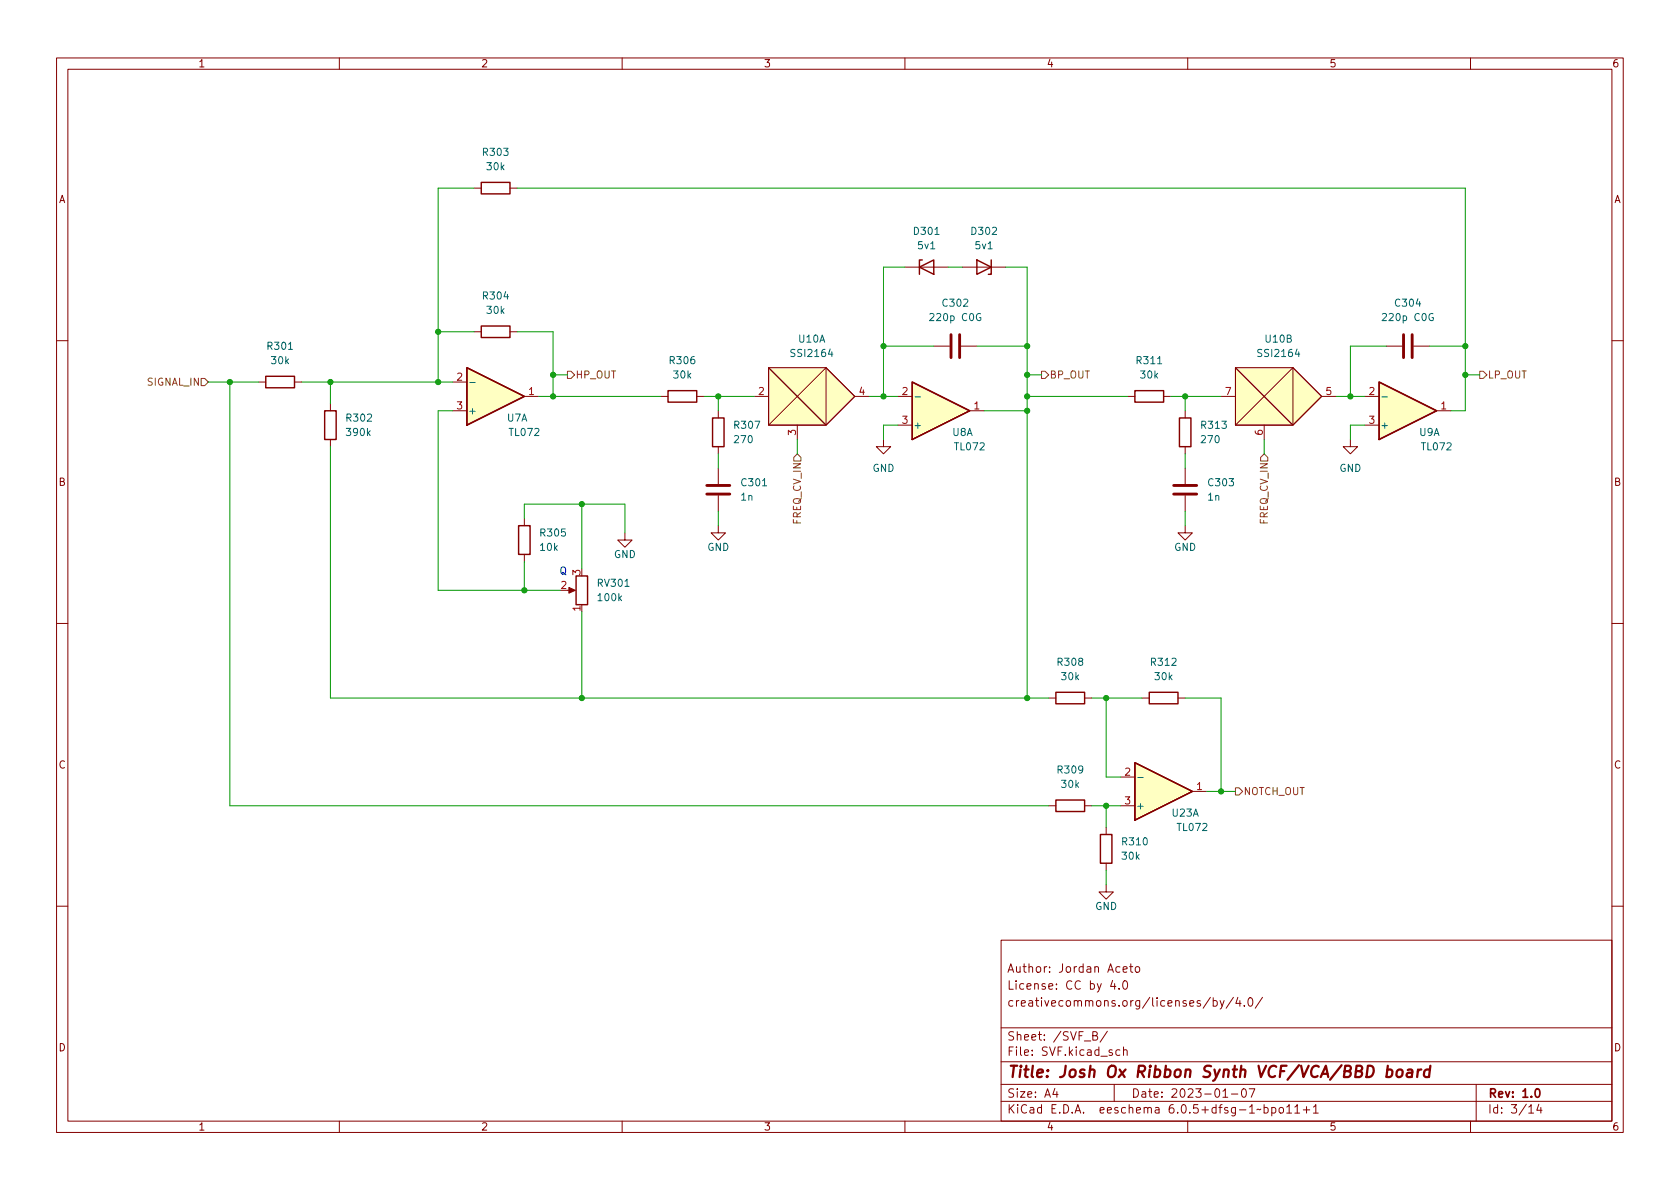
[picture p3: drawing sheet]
<svg xmlns="http://www.w3.org/2000/svg" width="297mm" height="210mm" viewBox="0 0 297 210" stroke-linecap="round" stroke-linejoin="round" font-family="sans-serif">
<g fill="none" stroke="#840000" stroke-width=".18">
<path d="M10 10.2h277v190.1h-277zM12 12.2h273v186.1h-273zM60 10.2v2M110 10.2v2M160 10.2v2M210 10.2v2M260 10.2v2M83.8 33.3h1.3M90.2 33.3h1.2M83.8 58.7h1.3M90.2 58.7h1.2M160 47.2h7.6"/>
<path d="M170.2 47.2h7.6M10 60.2h2M45.7 67.6h1.3M52.1 67.6h1.2M58.4 71.4v1.2M58.4 77.7v1.3M80 72.6h2.5M80 67.6h2.5M92.7 70.1h2.5M116.8 70.1h1.3M123.2 70.1h1.3M127 72.6v1.3"/>
<path d="M127 79v1.3M133.3 70.1h2.6M135.9 65h10.1v10.2h-10.1zM135.9 65l10.1 10.2 5.1-5.1-5.1-5.1-10.1 10.2M141 75.2v2.5M151.1 70.1h2.6M156.2 77.7v1.3h1.3l-1.3 1.3-1.3-1.3h1.3M158.7 70.1h2.6M158.7 75.2h2.6M165.1 61.2h2.8M169.9 61.2h2.8M171.4 72.6h2.6"/>
<path d="M199.4 70.1h1.3M205.7 70.1h1.3M209.5 72.6v1.3M209.5 79v1.3M215.9 70.1h2.5M218.4 65h10.2v10.2h-10.2zM218.4 65l10.2 10.2 5.1-5.1-5.1-5.1-10.2 10.2M223.5 75.2v2.5M233.7 70.1h2.5M238.8 77.7v1.3h1.2l-1.2 1.3-1.3-1.3h1.3M241.3 70.1h2.5M241.3 75.2h2.5"/>
<path d="M245.1 61.2h2.8M249.9 61.2h2.8M254 72.6h2.5M285 60.2h2M92.7 91.7v1.3M92.7 98v1.3M110.5 94.2v1.3h-1.3l1.3 1.3 1.3-1.3h-1.3M127 93v1.2h1.3l-1.3 1.3-1.3-1.3h1.3M127 82.8v2.8M127 87.6v2.8M209.5 93v1.2h1.3l-1.3 1.3-1.2-1.3h1.2M209.5 82.8v2.8"/>
<path d="M209.5 87.6v2.8M10 110.2h2M100.3 104.4h1M285 110.2h2M185.4 123.4h1.3M191.8 123.4h1.2M198.1 137.4h2.6M201.9 123.4h1.3M208.3 123.4h1.2M210.8 139.9h2.6M185.4 142.5h1.3M191.8 142.5h1.2"/>
<path d="M195.6 156.5v1.2h1.2l-1.2 1.3-1.3-1.3h1.3M195.6 146.3v1.3M195.6 152.6v1.3M198.1 142.5h2.6M10 160.2h2M177 166.3h108v32h-108zM196.7 173.4l-.3 1h.9M197.1 173.9v1M197.9 174.8v.1M198.6 171.4l.7-.1-.1-.3-.4-.1-.2 .2v.8h.6M198.6 173.6l.3-.2a.81 .81 0 0 1 .5 .7 .81 .81 0 0 1-.3 .8h-.1a.81 .81 0 0 1-.4-1.3zM199.7 170.9h.6"/>
<path d="M199.9 170.4v1.3l.4 .2M200.9 171l.3-.1 .3 .3v.4l-.3 .3h-.3l-.2-.3v-.4zM214 176.4l-1.3 1.9M214.5 177l.4-.1 .3 .3v.4l-.1 .3h-.6M214.5 176.4v1.5M215.7 176.9l.4 1M216.4 176.9l-.5 1.4-.2 .1M218.1 176.4l-1.3 1.9M218.9 176.4l-.4 1h.9M219.2 176.9v1M220 177.8v.1M220.8 176.6l.2-.2a.81 .81 0 0 1 .6 .7 .81 .81 0 0 1-.3 .8h-.2a.81 .81 0 0 1-.3-1.3z"/>
<path d="M223.2 176.4l-1.3 1.9M285 160.2h2M60 198.3v2M110 198.3v2M160 198.3v2M177 194.8h108M177 191.8h108M177 187.8h108M177 181.8h108M186.5 192.5l-.4 1h1M186.9 193v1M193.2 183.1h.5l.2-.1 .1-.3-.1-.2-.7-.1v1.5h.6l.3-.3a.39 .39 0 0 0-.4-.5"/>
<path d="M195.8 182.4l-1.3 1.9M197 191.8v3M198 185.7l-.4-.1-.3 .3v.4l.1 .3h.6M198.6 185.8l.3-.2 .3 .1 .1 .9M198.6 185.1v1.5M210 198.3v2M216.2 194h.9M217.7 193.5h1.2M219.7 192.6l.2-.1a.81 .81 0 0 1 .5 .7 .81 .81 0 0 1-.3 .8h-.1a.81 .81 0 0 1-.6-.6 .81 .81 0 0 1 .3-.8zM220.9 192.5h1l-.7 1.5M223.5 195.9l.4-.1 .3 .3v.4l-.1 .3h-.6M223.5 195.3v1.5"/>
<path d="M224.9 195.9l.4-.1 .3 .3v.4l-.2 .3h-.5M224.9 195.8v1.5M226.3 195.9l.3-.1 .3 .3v.4l-.3 .3h-.3l-.2-.3v-.4zM227.5 195.8l.4-.5v1.5M227.5 196.8h.9M228.9 195.8l.5-.5v1.5M228.9 196.8h.9M230.4 196.3h1.2M231 195.7v1.1M232.2 195.8l.4-.5v1.5M232.2 196.8h.9M260 198.3v2"/>
<path d="M261 191.8v6.5M270.3 195.8l.4-.5v1.5M270.3 196.8h.9M272.1 195.3l-.4 1h.9M272.4 195.8v1"/>
</g>
<path d="M271.6 192.6l.2-.1a.82 .82 0 0 1 .6 .7 .82 .82 0 0 1-.3 .8h-.2a.81 .81 0 0 1-.6-.6 .81 .81 0 0 1 .3-.8z" fill="none" stroke="#840000" stroke-width=".3"/>
<path d="M245.3 189.2l.2-.1 .5 .1 .2 .3-.1 .6a.66 .66 0 0 1-1 .3M245.4 188.5l-.3 2M247.1 189.3a.52 .52 0 0 1 .5-.2 .52 .52 0 0 1 .4 .4l-.1 .6a.55 .55 0 0 1-.5 .4 .55 .55 0 0 1-.5-.4zM248.9 189.2l.2-.1 .6 .1-.1 1.3M249.7 189.6l-.7 .1a.4 .4 0 0 0-.3 .3 .4 .4 0 0 0 .2 .5l.7-.1M250.7 189.1l-.1 1.4M251.3 189.1l-.4 .1-.2 .3M252.8 189.2a.66 .66 0 0 0-1 .3v.6l.1 .3 .2 .1 .6-.1M252.9 188.5l-.2 2" fill="none" stroke="#840000" stroke-width=".4"/>
<g fill="#ffffc2" stroke="#ffffc2" stroke-width=".18">
<path d="M161.3 67.6l10.1 5-10.1 5.1z"/>
<path d="M135.9 65h10.1v10.2h-10.1z"/>
<path d="M135.9 65h10.1l5.1 5.1-5.1 5.1z"/>
<path d="M82.5 65l10.2 5.1-10.2 5.1z"/>
<path d="M218.4 65h10.2v10.2h-10.2z"/>
<path d="M218.4 65h10.2l5.1 5.1-5.1 5.1z"/>
<path d="M243.8 67.6l10.2 5-10.2 5.1z"/>
<path d="M200.7 134.9l10.1 5-10.1 5.1z"/>
</g>
<g fill="none" stroke="#840000" stroke-width=".25">
<path d="M85.1 32.3h5.1v2h-5.1zM85.1 57.7h5.1v2h-5.1zM162.6 47.2l2.5-1.2v2.5zM163.1 46h-.5v2.5M172.7 46l2.6 1.2-2.6 1.3zM175.3 46v2.5h-.5M47 66.5h5.1v2.1h-5.1zM57.4 72.6h2v5.1h-2zM82.5 65l10.2 5.1-10.2 5.1zM118.1 69.1h5.1v2h-5.1zM126 73.9h2v5.1h-2zM161.3 67.6l10.1 5-10.1 5.1z"/>
<path d="M200.7 69.1h5v2h-5zM208.5 73.9h2.1v5.1h-2.1zM243.8 67.6l10.2 5-10.2 5.1zM91.7 93h2v5h-2zM101.9 101.8h2v5.1h-2zM186.7 122.4h5.1v2.1h-5.1zM200.7 134.9l10.1 5-10.1 5.1zM203.2 122.4h5.1v2.1h-5.1zM186.7 141.5h5.1v2h-5.1zM194.6 147.6h2v5h-2z"/>
</g>
<path d="M173.4 55.5a.59 .59 0 0 0-.8 .6 .59 .59 0 0 0 .8 .5v-.4h-.2M253.4 55.5a.59 .59 0 0 0-.8 .6 .59 .59 0 0 0 .8 .5v-.4h-.2M83.1 67.6h.9M161.8 70.2h1M244.3 70.2h1M201.2 137.5h.9" fill="none" stroke="#006464" stroke-width=".18"/>
<path d="M168.1 59.2v4M169.7 59.2v4M248.2 59.2v4M249.7 59.2v4M125 87.4h4M125 85.8h4M207.5 87.4h4.1M207.5 85.8h4.1" fill="none" stroke="#840000" stroke-width=".51"/>
<path d="M100.6 103.9l1.1 .5-1.1 .5z" fill="#840000" stroke="#840000" stroke-width=".18"/>
<path d="M35.6 66.9h.6l.6 .7-.6 .6h-.6zM100.3 65.7h.7l.6 .6-.6 .6h-.7zM184.1 65.7h.7l.6 .6-.6 .6h-.7zM261.6 65.7h.7l.6 .6-.6 .6h-.7zM141 80.3l.6 .6v.6h-1.3v-.6zM223.5 80.3l.7 .6v.6h-1.3v-.6zM218.4 139.3h.7l.6 .6-.6 .7h-.7z" fill="none" stroke="#725600" stroke-width=".18"/>
<g fill="none" stroke="#009600" stroke-width=".18">
<path d="M83.8 33.3h-6.3v34.3M91.4 33.3h167.7v39.3h-2.6M77.5 58.7h6.3M91.4 58.7h6.4v11.4M160 47.2h-3.8v22.9M167.6 47.2h2.6M177.8 47.2h3.8v76.2M36.8 67.6h8.9M40.6 67.6v74.9h144.8M53.3 67.6h26.7M58.4 67.6v3.8M58.4 79v44.4h127"/>
<path d="M80 72.6h-2.5v31.8h21.6M95.2 70.1h21.6M97.8 66.3h2.5M124.5 70.1h8.8M127 70.1v2.5M141 77.7v2.6M153.7 70.1h5M156.2 61.2h8.9M158.7 75.2h-2.5v2.5M172.7 61.2h8.9M174 72.6h7.6M181.6 70.1h17.8"/>
<path d="M181.6 66.3h2.5M207 70.1h8.9M209.5 70.1v2.5M223.5 77.7v2.6M236.2 70.1h5.1M241.3 75.2h-2.5v2.5M245.1 61.2h-6.3v8.9M252.7 61.2h6.4M259.1 66.3h2.5M92.7 91.7v-2.6h17.8v5.1M92.7 99.3v5.1M102.9 89.1v11.5"/>
<path d="M127 80.3v2.5M127 90.4v2.6M209.5 80.3v2.5M209.5 90.4v2.6M102.9 108.2v15.2M193 123.4h8.9M195.6 123.4v14h2.5M209.5 123.4h6.4v16.5M213.4 139.9h5M193 142.5h5.1M195.6 142.5v3.8M195.6 153.9v2.6"/>
</g>
<g fill="#009600" stroke="#009600" stroke-width=".18">
<circle cx="97.8" cy="66.3" r=".46"/>
<circle cx="97.8" cy="70.1" r=".46"/>
<circle cx="77.5" cy="58.7" r=".46"/>
<circle cx="102.9" cy="89.1" r=".46"/>
<circle cx="77.5" cy="67.6" r=".46"/>
<circle cx="181.6" cy="61.2" r=".46"/>
<circle cx="209.5" cy="70.1" r=".46"/>
<circle cx="259.1" cy="61.2" r=".46"/>
<circle cx="238.8" cy="70.1" r=".46"/>
<circle cx="259.1" cy="66.3" r=".46"/>
<circle cx="195.6" cy="123.4" r=".46"/>
<circle cx="181.6" cy="123.4" r=".46"/>
<circle cx="195.6" cy="142.5" r=".46"/>
<circle cx="215.9" cy="139.9" r=".46"/>
<circle cx="92.7" cy="104.4" r=".46"/>
<circle cx="40.6" cy="67.6" r=".46"/>
<circle cx="127" cy="70.1" r=".46"/>
<circle cx="58.4" cy="67.6" r=".46"/>
<circle cx="102.9" cy="123.4" r=".46"/>
<circle cx="156.2" cy="70.1" r=".46"/>
<circle cx="156.2" cy="61.2" r=".46"/>
<circle cx="181.6" cy="66.3" r=".46"/>
<circle cx="181.6" cy="70.1" r=".46"/>
<circle cx="181.6" cy="72.6" r=".46"/>
</g>
<text font-size="2.8" fill="#840000" x="178" y="190.6">Title: Josh Ox Ribbon Synth VCF/VCA/BBD board</text>
<g font-size="2.1" fill="#840000">
<text x="178" y="172">Author: Jordan Aceto</text>
<text x="178" y="178">creativecommons.org/licenses/by/4.0/</text>
<text x="178" y="175">License: CC by 4.0</text>
<text x="178" y="184">Sheet: /SVF_B/</text>
<text x="178" y="186.7">File: SVF.kicad_sch</text>
<text x="178" y="196.9">KiCad E.D.A. eeschema 6.0.5+dfsg-1~bpo11+1</text>
<text x="178" y="194.1">Size: A4</text>
<text x="200" y="194.1">Date: 2023-01-07</text>
<text x="263" y="194.1">Rev: 1.0</text>
<text x="263" y="196.9">Id: 3/14</text>
</g>
<g font-size="1.8" fill="#840000">
<text x="35" y="11.9">1</text>
<text x="85" y="11.9">2</text>
<text x="135" y="11.9">3</text>
<text x="185" y="11.9">4</text>
<text x="235" y="11.9">5</text>
<text x="285" y="11.9">6</text>
<text x="10.3" y="35.9">A</text>
<text x="285.3" y="35.9">A</text>
<text x="10.3" y="85.9">B</text>
<text x="285.3" y="85.9">B</text>
<text x="10.3" y="135.9">C</text>
<text x="285.3" y="135.9">C</text>
<text x="10.3" y="185.9">D</text>
<text x="285.3" y="185.9">D</text>
<text x="35" y="199.9">1</text>
<text x="85" y="199.9">2</text>
<text x="135" y="199.9">3</text>
<text x="185" y="199.9">4</text>
<text x="235" y="199.9">5</text>
<text x="285" y="199.9">6</text>
</g>
<g font-size="1.8" fill="#006464">
<text x="85.5" y="27.6">R303</text>
<text x="86.2" y="30.1">30k</text>
<text x="161.7" y="41.5">D301</text>
<text x="171.9" y="41.5">D302</text>
<text x="162.4" y="44.1">5v1</text>
<text x="172.5" y="44.1">5v1</text>
<text x="85.5" y="53">R304</text>
<text x="86.2" y="55.5">30k</text>
<text x="164.8" y="56.8">220p C0G</text>
<text x="166.8" y="54.2">C302</text>
<text x="244.8" y="56.8">220p C0G</text>
<text x="246.8" y="54.2">C304</text>
<text x="47.4" y="61.8">R301</text>
<text x="48.1" y="64.4">30k</text>
<text x="118.5" y="64.4">R306</text>
<text x="140.1" y="63.1">SSI2164</text>
<text x="141.2" y="60.6">U10A</text>
<text x="201.1" y="64.4">R311</text>
<text x="222.7" y="63.1">SSI2164</text>
<text x="223.8" y="60.6">U10B</text>
<text x="119.2" y="66.9">30k</text>
<text x="201.7" y="66.9">30k</text>
<text x="61.4" y="74.5">R302</text>
<text x="61.4" y="77.1">390k</text>
<text x="82.7" y="73.3">+</text>
<text x="89.7" y="74.5">U7A</text>
<text x="90.2" y="77.1">TL072</text>
<text x="130" y="75.8">R307</text>
<text x="161.4" y="75.8">+</text>
<text x="168.4" y="77.1">U8A</text>
<text x="212.5" y="75.8">R313</text>
<text x="244" y="75.8">+</text>
<text x="251" y="77.1">U9A</text>
<text x="130" y="78.4">270</text>
<text x="154.2" y="83.4">GND</text>
<text x="168.9" y="79.6">TL072</text>
<text x="212.5" y="78.4">270</text>
<text x="236.8" y="83.4">GND</text>
<text x="251.4" y="79.6">TL072</text>
<text x="131" y="88.5">1n</text>
<text x="131.2" y="86">C301</text>
<text x="213.6" y="88.5">1n</text>
<text x="213.8" y="86">C303</text>
<text x="95.7" y="94.9">R305</text>
<text x="95.6" y="97.4">10k</text>
<text x="108.5" y="98.7">GND</text>
<text x="125" y="97.4">GND</text>
<text x="207.6" y="97.4">GND</text>
<text x="105.8" y="103.8">RV301</text>
<text x="105.9" y="106.3">100k</text>
<text x="187.1" y="117.7">R308</text>
<text x="203.6" y="117.7">R312</text>
<text x="187.8" y="120.3">30k</text>
<text x="204.3" y="120.3">30k</text>
<text x="187.1" y="136.8">R309</text>
<text x="187.8" y="139.3">30k</text>
<text x="200.8" y="143.1">+</text>
<text x="198.5" y="149.5">R310</text>
<text x="207.3" y="144.4">U23A</text>
<text x="208.3" y="146.9">TL072</text>
<text x="198.4" y="152">30k</text>
<text x="193.6" y="160.9">GND</text>
</g>
<g font-size="1.8" fill="#725600">
<text x="26" y="68.2">SIGNAL_IN</text>
<text x="101.7" y="66.9">HP_OUT</text>
<text x="185.5" y="66.9">BP_OUT</text>
<text x="263" y="66.9">LP_OUT</text>
<text x="141.6" y="92.7" transform="rotate(-90 141.6 92.7)">FREQ_CV_IN</text>
<text x="224.2" y="92.7" transform="rotate(-90 224.2 92.7)">FREQ_CV_IN</text>
<text x="219.8" y="140.6">NOTCH_OUT</text>
</g>
<g font-size="1.8" fill="#a90000">
<text x="80.8" y="67.3">2</text>
<text x="93.5" y="69.8">1</text>
<text x="134.1" y="69.8">2</text>
<text x="151.9" y="69.8">4</text>
<text x="159.5" y="69.8">2</text>
<text x="216.7" y="69.8">7</text>
<text x="234.5" y="69.8">5</text>
<text x="242.1" y="69.8">2</text>
<text x="80.8" y="72.4">3</text>
<text x="140.7" y="76.9" transform="rotate(-90 140.7 76.9)">3</text>
<text x="159.5" y="74.9">3</text>
<text x="172.2" y="72.4">1</text>
<text x="223.3" y="76.9" transform="rotate(-90 223.3 76.9)">6</text>
<text x="242.1" y="74.9">3</text>
<text x="254.8" y="72.4">1</text>
<text x="102.6" y="101.7" transform="rotate(-90 102.6 101.7)">3</text>
<text x="99.2" y="104.1">2</text>
<text x="102.6" y="108.1" transform="rotate(-90 102.6 108.1)">1</text>
<text x="198.9" y="137.2">2</text>
<text x="198.9" y="142.2">3</text>
<text x="211.6" y="139.7">1</text>
</g>
<text font-size="1.8" fill="#0000c2" x="99" y="101.6">Q</text>
</svg>
